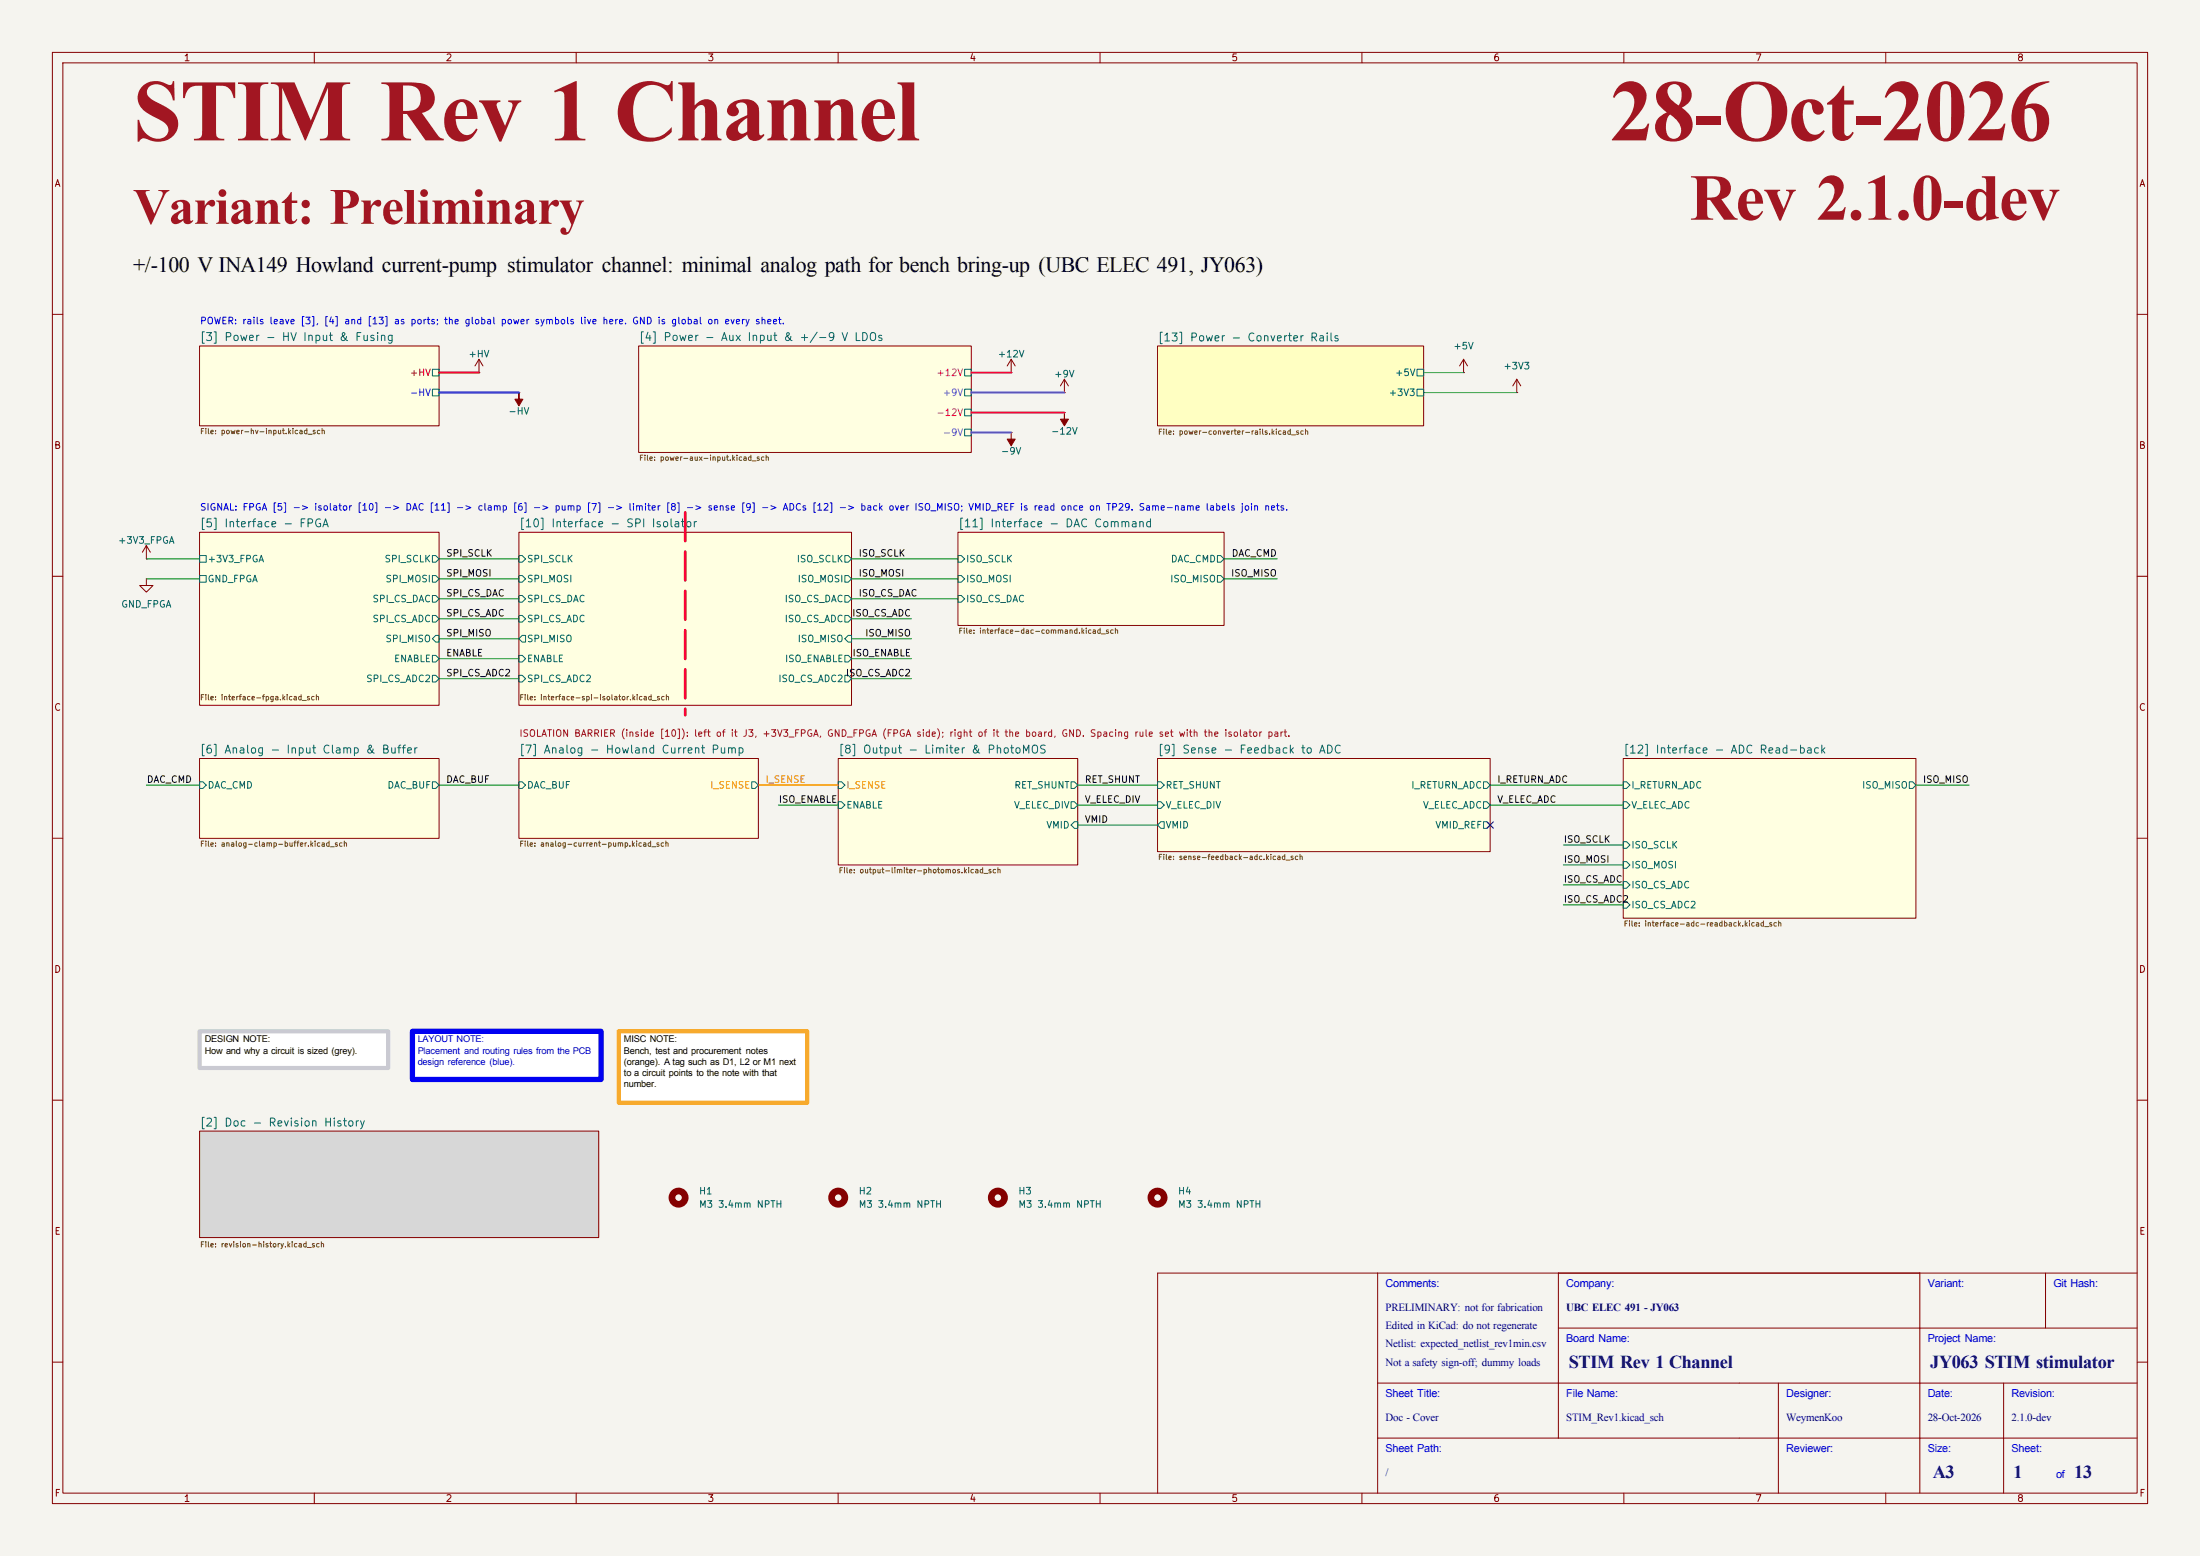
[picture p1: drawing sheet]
<svg xmlns="http://www.w3.org/2000/svg" width="420mm" height="297mm" viewBox="0 0 420 297" stroke-linecap="round" stroke-linejoin="round" font-family="sans-serif">
<path d="M0 0h420v297h-420z" fill="#f5f4ef" stroke="#f5f4ef" stroke-width=".19"/>
<g fill="none" stroke="#840000" stroke-width=".19">
<path d="M10 10h400v277h-400zM12 12h396v273h-396zM60 10v2M110 10v2M160 10v2M210 10v2M260 10v2M310 10v2M360 10v2M10 60h2M408 60h2M10 110h2"/>
<path d="M408 110h2M10 160h2M408 160h2M10 210h2M408 210h2M263 243v42M297.5 253.5h110.5M297.5 243v31.5M366.5 243v42M390.5 243v10.5M408 243h-187v42M10 260h2"/>
<path d="M263 274.5h145M263 264h145M339.5 264v21M382.5 264v21M408 260h2M60 285v2M110 285v2M160 285v2M210 285v2M260 285v2M310 285v2M360 285v2"/>
</g>
<g fill="#ffffe1" stroke="#ffffe1" stroke-width=".19">
<path d="M182.9 101.6h50.8v17.8h-50.8z"/>
<path d="M160 144.8h45.7v20.3h-45.7z"/>
<path d="M99.1 144.8h45.7v15.2h-45.7z"/>
<path d="M221 144.8h63.5v17.8h-63.5z"/>
<path d="M38.1 101.6h45.7v33h-45.7z"/>
<path d="M38.1 144.8h45.7v15.2h-45.7z"/>
<path d="M309.9 144.8h55.9v30.5h-55.9z"/>
<path d="M121.9 66h63.5v20.4h-63.5z"/>
<path d="M38.1 66h45.7v15.3h-45.7z"/>
<path d="M99.1 101.6h63.5v33h-63.5z"/>
</g>
<path d="M221 66h50.8v15.3h-50.8z" fill="#ffffc2" stroke="#ffffc2" stroke-width=".19"/>
<path d="M38.1 215.9h76.2v20.3h-76.2z" fill="#d7d7d7" stroke="#d7d7d7" stroke-width=".19"/>
<g fill="#fff">
<path d="M118.1 196.9h36v13.5h-36z"/>
<path d="M38.1 196.9h36v7h-36z"/>
<path d="M78.7 196.9h36v9.2h-36z"/>
</g>
<g fill="none" stroke="#840000" stroke-width=".19">
<path d="M38.1 66h45.7v15.3h-45.7zM91.4 71.1h.1M91.4 68.6l-.7 1.3M91.4 68.6l.8 1.3M91.4 68.6v2.5M99.1 74.9h.1M121.9 66h63.5v20.4h-63.5zM193 71.1h.1M193 68.6l-.7 1.3M193 68.6l.8 1.3M193 68.6v2.5M203.2 74.9h.1"/>
<path d="M203.2 78.7h.1M203.2 72.4l-.8 1.3M203.2 72.4l.8 1.3M203.2 72.4v2.5M221 66h50.8v15.3h-50.8zM279.4 71.1h.1M279.4 68.6l-.8 1.3M279.4 68.6l.8 1.3M279.4 68.6v2.5M289.6 74.9h.1M289.6 72.4l-.8 1.3M289.6 72.4l.7 1.3"/>
<path d="M289.6 72.4v2.5M193 82.6h.1M193 82.6v2.5M27.9 106.7h.1M27.9 110.5v1.3h1.3l-1.3 1.2-1.2-1.2h1.2M27.9 110.5h.1M27.9 104.1l-.7 1.3M27.9 104.1l.8 1.3M27.9 104.1v2.6M38.1 101.6h45.7v33h-45.7zM99.1 101.6h63.5v33h-63.5zM182.9 101.6h50.8v17.8h-50.8z"/>
<path d="M38.1 144.8h45.7v15.2h-45.7zM99.1 144.8h45.7v15.2h-45.7zM160 144.8h45.7v20.3h-45.7zM221 144.8h63.5v17.8h-63.5zM309.9 144.8h55.9v30.5h-55.9zM38.1 215.9h76.2v20.3h-76.2z"/>
</g>
<g fill="none" stroke="#006464" stroke-width=".19">
<path d="M82.5 70.5h1.3v1.3h-1.3zM82.5 74.3h1.3v1.3h-1.3zM184.1 70.5h1.3v1.3h-1.3zM184.1 74.3h1.3v1.3h-1.3zM184.1 78.1h1.3v1.3h-1.3zM270.5 70.5h1.3v1.3h-1.3zM270.5 74.3h1.3v1.3h-1.3zM184.1 81.9h1.3v1.3h-1.3zM38.1 106h1.3v1.3h-1.3zM38.1 109.9h1.3v1.2h-1.3zM82.5 106h.7l.6 .7-.6 .6h-.7zM82.5 109.9h.7l.6 .6-.6 .6h-.7z"/>
<path d="M82.5 113.7h.7l.6 .6-.6 .6h-.7zM82.5 117.5h.7l.6 .6-.6 .6h-.7zM99.1 106h.6l.6 .7-.6 .6h-.6zM99.1 109.9h.6l.6 .6-.6 .6h-.6zM99.1 113.7h.6l.6 .6-.6 .6h-.6zM99.1 117.5h.6l.6 .6-.6 .6h-.6zM161.3 106h.6l.7 .7-.7 .6h-.6zM161.3 109.9h.6l.7 .6-.7 .6h-.6zM161.3 113.7h.6l.7 .6-.7 .6h-.6zM161.3 117.5h.6l.7 .6-.7 .6h-.6zM182.9 106h.6l.6 .7-.6 .6h-.6zM182.9 109.9h.6l.6 .6-.6 .6h-.6z"/>
<path d="M182.9 113.7h.6l.6 .6-.6 .6h-.6zM232.4 106h.6l.7 .7-.7 .6h-.6zM232.4 109.9h.6l.7 .6-.7 .6h-.6zM82.5 125.1h.7l.6 .6-.6 .7h-.7zM82.5 128.9h.7l.6 .6-.6 .7h-.7zM83.2 121.3h.6v1.3h-.6l-.7-.7zM99.1 125.1h.6l.6 .6-.6 .7h-.6zM99.1 128.9h.6l.6 .6-.6 .7h-.6zM99.7 121.3h.6v1.3h-.6l-.6-.7zM161.3 125.1h.6l.7 .6-.7 .7h-.6zM161.3 128.9h.6l.7 .6-.7 .7h-.6zM161.9 121.3h.7v1.3h-.7l-.6-.7z"/>
<path d="M38.1 149.2h.6l.7 .7-.7 .6h-.6zM82.5 149.2h.7l.6 .7-.6 .6h-.7zM99.1 149.2h.6l.6 .7-.6 .6h-.6zM143.5 149.2h.6l.7 .7-.7 .6h-.6zM160 149.2h.7l.6 .7-.6 .6h-.7zM160 153h.7l.6 .7-.6 .6h-.7zM204.5 149.2h.6l.6 .7-.6 .6h-.6zM204.5 153h.6l.6 .7-.6 .6h-.6zM205.1 156.8h.6v1.3h-.6l-.6-.6zM221 149.2h.6l.6 .7-.6 .6h-.6zM221 153h.6l.6 .7-.6 .6h-.6zM221.6 156.8h.6v1.3h-.6l-.6-.6z"/>
<path d="M283.2 149.2h.6l.7 .7-.7 .6h-.6zM283.2 153h.6l.7 .7-.7 .6h-.6zM283.2 156.8h.6l.7 .7-.7 .6h-.6zM309.9 149.2h.6l.6 .7-.6 .6h-.6zM309.9 153h.6l.6 .7-.6 .6h-.6zM364.5 149.2h.6l.7 .7-.7 .6h-.6zM309.9 160.7h.6l.6 .6-.6 .6h-.6zM309.9 164.5h.6l.6 .6-.6 .6h-.6zM309.9 168.3h.6l.6 .6-.6 .6h-.6zM309.9 172.1h.6l.6 .6-.6 .7h-.6z"/>
</g>
<g fill="none" stroke="#840000" stroke-width="1.3">
<circle cx="129.5" cy="228.6" r="1.27"/>
<circle cx="160" cy="228.6" r="1.27"/>
<circle cx="190.5" cy="228.6" r="1.27"/>
<circle cx="221" cy="228.6" r="1.27"/>
</g>
<g fill="#840000" stroke="#840000" stroke-width=".19">
<path d="M99.1 74.9v1.3h.7l-.7 1.3-.8-1.3h.8z"/>
<path d="M192.3 83.8h1.5l-.8 1.3z"/>
<path d="M203.2 78.7v1.3h.8l-.8 1.3-.8-1.3h.8z"/>
</g>
<path d="M130.8 97.8v38.7" fill="none" stroke="#f00" stroke-width=".5" stroke-dasharray="5.5 2"/>
<g fill="none" stroke="#009600" stroke-width=".19">
<path d="M271.8 71.1h7.6M271.8 74.9h17.8M27.9 110.5h10.2M27.9 106.7h10.2M83.8 114.3h15.3M83.8 110.5h15.3M83.8 106.7h15.3M83.8 118.1h15.3M162.6 114.3h20.3M162.6 110.5h20.3M162.6 106.7h20.3M162.6 118.1h11.4"/>
<path d="M233.7 110.5h10.1M233.7 106.7h10.1M83.8 129.5h15.3M83.8 125.7h15.3M83.8 121.9h15.3M162.6 129.5h11.4M162.6 125.7h11.4M162.6 121.9h11.4M27.9 149.9h10.2M83.8 149.9h15.3M148.6 153.7h11.4M205.7 149.9h15.3"/>
<path d="M205.7 157.5h15.3M205.7 153.7h15.3M284.5 149.9h25.4M284.5 153.7h25.4M365.8 149.9h10.1M298.4 168.9h11.5M298.4 161.3h11.5M298.4 165.1h11.5M298.4 172.7h11.5"/>
</g>
<path d="M185.4 74.9h17.8M185.4 82.6h7.6" fill="none" stroke="#963cc8" stroke-width=".41"/>
<path d="M185.4 71.1h7.6M185.4 78.7h17.8" fill="none" stroke="#ff00ab" stroke-width=".41"/>
<path d="M83.8 71.1h7.6" fill="none" stroke="#d40020" stroke-width=".41"/>
<path d="M83.8 74.9h15.3" fill="none" stroke="#003cd2" stroke-width=".41"/>
<path d="M144.8 149.9h15.2" fill="none" stroke="#e67800" stroke-width=".3"/>
<path d="M283.9 156.9l1.2 1.2M285.1 156.9l-1.2 1.2" fill="none" stroke="#000084" stroke-width=".19"/>
<path d="M118.1 196.9h36v13.5h-36z" fill="none" stroke="#ffa500" stroke-width=".8"/>
<path d="M38.1 196.9h36v7h-36z" fill="none" stroke="#c8c8c8" stroke-width=".8"/>
<path d="M78.7 196.9h36v9.2h-36z" fill="none" stroke="#00f" stroke-width="1"/>
<g font-size="16.7" fill="#a21622">
<text x="25.4" y="26.8">STIM Rev 1 Channel</text>
<text x="307.3" y="26.8">28-Oct-2026</text>
</g>
<text font-size="12.5" fill="#a21622" x="322.6" y="41.9">Rev 2.1.0-dev</text>
<text font-size="9.7" fill="#a21622" x="25.4" y="42.7">Variant: Preliminary</text>
<text font-size="4.2" x="25.4" y="51.9">+/-100 V INA149 Howland current-pump stimulator channel: minimal analog path for bench bring-up (UBC ELEC 491, JY063)</text>
<g font-size="3.5" fill="#00007f">
<text x="299.5" y="261.1">STIM Rev 1 Channel</text>
<text x="368.5" y="261.1">JY063 STIM stimulator</text>
<text x="369" y="282.1">A3</text>
<text x="384.4" y="282.1">1</text>
<text x="396" y="282.1">13</text>
</g>
<g font-size="2.1" fill="#00f">
<text x="264.5" y="245.7">Comments:</text>
<text x="299" y="245.7">Company:</text>
<text x="368" y="245.7">Variant:</text>
<text x="392" y="245.7">Git Hash:</text>
<text x="299" y="256.2">Board Name:</text>
<text x="368" y="256.2">Project Name:</text>
<text x="264.5" y="266.7">Sheet Title:</text>
<text x="299" y="266.7">File Name:</text>
<text x="341" y="266.7">Designer:</text>
<text x="368" y="266.7">Date:</text>
<text x="384" y="266.7">Revision:</text>
<text x="264.5" y="277.2">Sheet Path:</text>
<text x="341" y="277.2">Reviewer:</text>
<text x="368" y="277.2">Size:</text>
<text x="384" y="277.2">Sheet:</text>
<text x="392.5" y="282.2">of</text>
</g>
<g font-size="2.1" fill="#00007f">
<text x="264.5" y="250.2">PRELIMINARY: not for fabrication</text>
<text x="299" y="250.2">UBC ELEC 491 - JY063</text>
<text x="264.5" y="253.7">Edited in KiCad: do not regenerate</text>
<text x="264.5" y="257.2">Netlist: expected_netlist_rev1min.csv</text>
<text x="264.5" y="260.7">Not a safety sign-off; dummy loads</text>
<text x="264.5" y="271.2">Doc - Cover</text>
<text x="299" y="271.2">STIM_Rev1.kicad_sch</text>
<text x="341" y="271.2">WeymenKoo</text>
<text x="368" y="271.2">28-Oct-2026</text>
<text x="384" y="271.2">2.1.0-dev</text>
<text x="264.5" y="281.7">/</text>
</g>
<g font-size="1.8">
<text x="39.1" y="199">DESIGN NOTE:</text>
<text x="39.1" y="201.1">How and why a circuit is sized (grey).</text>
<text x="119.1" y="199">MISC NOTE:</text>
<text x="119.1" y="201.1">Bench, test and procurement notes</text>
<text x="119.1" y="203.2">(orange). A tag such as D1, L2 or M1 next</text>
<text x="119.1" y="205.4">to a circuit points to the note with that</text>
<text x="119.1" y="207.5">number.</text>
</g>
<g font-size="1.8" fill="#00f">
<text x="79.7" y="199">LAYOUT NOTE:</text>
<text x="79.7" y="201.1">Placement and routing rules from the PCB</text>
<text x="79.7" y="203.2">design reference (blue).</text>
</g>
<g font-size="1.5" fill="#006464">
<text x="38" y="65.5">[3] Power - HV Input &amp; Fusing</text>
<text x="121.9" y="65.5">[4] Power - Aux Input &amp; +/-9 V LDOs</text>
<text x="220.9" y="65.5">[13] Power - Converter Rails</text>
<text x="38" y="101">[5] Interface - FPGA</text>
<text x="99" y="101">[10] Interface - SPI Isolator</text>
<text x="182.8" y="101">[11] Interface - DAC Command</text>
<text x="38" y="144.2">[6] Analog - Input Clamp &amp; Buffer</text>
<text x="99" y="144.2">[7] Analog - Howland Current Pump</text>
<text x="160" y="144.2">[8] Output - Limiter &amp; PhotoMOS</text>
<text x="220.9" y="144.2">[9] Sense - Feedback to ADC</text>
<text x="309.8" y="144.2">[12] Interface - ADC Read-back</text>
<text x="38" y="215.4">[2] Doc - Revision History</text>
</g>
<g font-size="1.3" fill="#840000">
<text x="35" y="12">1</text>
<text x="85" y="12">2</text>
<text x="135" y="12">3</text>
<text x="185" y="12">4</text>
<text x="235" y="12">5</text>
<text x="285" y="12">6</text>
<text x="335" y="12">7</text>
<text x="385" y="12">8</text>
<text x="10.3" y="36">A</text>
<text x="408.3" y="36">A</text>
<text x="10.2" y="86">B</text>
<text x="408.2" y="86">B</text>
<text x="10.2" y="136">C</text>
<text x="408.2" y="136">C</text>
<text x="10.2" y="186">D</text>
<text x="408.2" y="186">D</text>
<text x="10.3" y="236">E</text>
<text x="408.3" y="236">E</text>
<text x="10.3" y="286">F</text>
<text x="35" y="287">1</text>
<text x="85" y="287">2</text>
<text x="135" y="287">3</text>
<text x="185" y="287">4</text>
<text x="235" y="287">5</text>
<text x="285" y="287">6</text>
<text x="335" y="287">7</text>
<text x="385" y="287">8</text>
<text x="408.3" y="286">F</text>
</g>
<g font-size="1.3" fill="#0000c2">
<text x="38.1" y="62.2">POWER: rails leave [3], [4] and [13] as ports; the global power symbols live here. GND is global on every sheet.</text>
<text x="38.1" y="97.8">SIGNAL: FPGA [5] -&gt; isolator [10] -&gt; DAC [11] -&gt; clamp [6] -&gt; pump [7] -&gt; limiter [8] -&gt; sense [9] -&gt; ADCs [12] -&gt; back over ISO_MISO; VMID_REF is read once on TP29. Same-name labels join nets.</text>
</g>
<g font-size="1.3" fill="#006464">
<text x="89.3" y="68.5">+HV</text>
<text x="190.4" y="68.5">+12V</text>
<text x="277.3" y="67">+5V</text>
<text x="286.9" y="70.8">+3V3</text>
<text x="201.1" y="72.3">+9V</text>
<text x="265" y="75.9">+3V3</text>
<text x="266.2" y="72.1">+5V</text>
<text x="96.9" y="79.4">-HV</text>
<text x="200.5" y="83.3">-12V</text>
<text x="191" y="87.1">-9V</text>
<text x="22.4" y="104.1">+3V3_FPGA</text>
<text x="39.5" y="107.6">+3V3_FPGA</text>
<text x="73.3" y="107.6">SPI_SCLK</text>
<text x="100.5" y="107.6">SPI_SCLK</text>
<text x="152" y="107.6">ISO_SCLK</text>
<text x="184.3" y="107.6">ISO_SCLK</text>
<text x="223.4" y="107.6">DAC_CMD</text>
<text x="39.5" y="111.5">GND_FPGA</text>
<text x="73.5" y="111.5">SPI_MOSI</text>
<text x="100.5" y="111.5">SPI_MOSI</text>
<text x="152.2" y="111.5">ISO_MOSI</text>
<text x="184.3" y="111.5">ISO_MOSI</text>
<text x="223.3" y="111.5">ISO_MISO</text>
<text x="23" y="116.3">GND_FPGA</text>
<text x="71" y="115.3">SPI_CS_DAC</text>
<text x="71" y="119.1">SPI_CS_ADC</text>
<text x="100.5" y="115.3">SPI_CS_DAC</text>
<text x="100.5" y="119.1">SPI_CS_ADC</text>
<text x="149.7" y="115.3">ISO_CS_DAC</text>
<text x="149.7" y="119.1">ISO_CS_ADC</text>
<text x="184.3" y="115.3">ISO_CS_DAC</text>
<text x="73.5" y="122.9">SPI_MISO</text>
<text x="100.5" y="122.9">SPI_MISO</text>
<text x="152.2" y="122.9">ISO_MISO</text>
<text x="69.8" y="130.5">SPI_CS_ADC2</text>
<text x="75.1" y="126.7">ENABLE</text>
<text x="100.5" y="126.7">ENABLE</text>
<text x="100.5" y="130.5">SPI_CS_ADC2</text>
<text x="148.5" y="130.5">ISO_CS_ADC2</text>
<text x="149.7" y="126.7">ISO_ENABLE</text>
<text x="39.5" y="150.8">DAC_CMD</text>
<text x="73.8" y="150.8">DAC_BUF</text>
<text x="100.5" y="150.8">DAC_BUF</text>
<text x="161.5" y="154.6">ENABLE</text>
<text x="193.5" y="154.6">V_ELEC_DIV</text>
<text x="193.5" y="150.8">RET_SHUNT</text>
<text x="222.4" y="150.8">RET_SHUNT</text>
<text x="222.4" y="154.6">V_ELEC_DIV</text>
<text x="269.3" y="150.8">I_RETURN_ADC</text>
<text x="271.5" y="154.6">V_ELEC_ADC</text>
<text x="311.3" y="150.8">I_RETURN_ADC</text>
<text x="311.3" y="154.6">V_ELEC_ADC</text>
<text x="355.4" y="150.8">ISO_MISO</text>
<text x="199.6" y="158.4">VMID</text>
<text x="222.4" y="158.4">VMID</text>
<text x="273.9" y="158.4">VMID_REF</text>
<text x="311.3" y="162.3">ISO_SCLK</text>
<text x="311.3" y="166.1">ISO_MOSI</text>
<text x="311.3" y="169.9">ISO_CS_ADC</text>
<text x="311.3" y="173.7">ISO_CS_ADC2</text>
<text x="133.3" y="228.3">H1</text>
<text x="133.3" y="230.8">M3 3.4mm NPTH</text>
<text x="163.8" y="228.3">H2</text>
<text x="163.8" y="230.8">M3 3.4mm NPTH</text>
<text x="194.3" y="228.3">H3</text>
<text x="194.3" y="230.8">M3 3.4mm NPTH</text>
<text x="224.8" y="228.3">H4</text>
<text x="224.8" y="230.8">M3 3.4mm NPTH</text>
</g>
<text font-size="1.3" fill="#d40020" x="78.1" y="72.1">+HV</text>
<text font-size="1.3" fill="#003cd2" x="78.1" y="75.9">-HV</text>
<g font-size="1.3" fill="#ff00ab">
<text x="178.7" y="72.1">+12V</text>
<text x="178.7" y="79.7">-12V</text>
</g>
<g font-size="1.3" fill="#963cc8">
<text x="179.9" y="75.9">+9V</text>
<text x="179.9" y="83.5">-9V</text>
</g>
<g font-size="1.3" fill="#0f0f0f">
<text x="85.1" y="106.6">SPI_SCLK</text>
<text x="163.8" y="106.6">ISO_SCLK</text>
<text x="235" y="106.6">DAC_CMD</text>
<text x="85.1" y="110.4">SPI_MOSI</text>
<text x="163.8" y="110.4">ISO_MOSI</text>
<text x="234.9" y="110.4">ISO_MISO</text>
<text x="85.1" y="114.2">SPI_CS_DAC</text>
<text x="85.1" y="118">SPI_CS_ADC</text>
<text x="162.6" y="118">ISO_CS_ADC</text>
<text x="163.8" y="114.2">ISO_CS_DAC</text>
<text x="85.1" y="121.8">SPI_MISO</text>
<text x="85.1" y="125.6">ENABLE</text>
<text x="162.6" y="125.6">ISO_ENABLE</text>
<text x="165.1" y="121.8">ISO_MISO</text>
<text x="85.1" y="129.4">SPI_CS_ADC2</text>
<text x="161.4" y="129.4">ISO_CS_ADC2</text>
<text x="27.9" y="149.7">DAC_CMD</text>
<text x="85.1" y="149.7">DAC_BUF</text>
<text x="207" y="149.7">RET_SHUNT</text>
<text x="285.7" y="149.7">I_RETURN_ADC</text>
<text x="367" y="149.7">ISO_MISO</text>
<text x="148.6" y="153.5">ISO_ENABLE</text>
<text x="207" y="153.5">V_ELEC_DIV</text>
<text x="285.7" y="153.5">V_ELEC_ADC</text>
<text x="207" y="157.4">VMID</text>
<text x="298.4" y="161.2">ISO_SCLK</text>
<text x="298.4" y="165">ISO_MOSI</text>
<text x="298.4" y="168.8">ISO_CS_ADC</text>
<text x="298.4" y="172.6">ISO_CS_ADC2</text>
</g>
<text font-size="1.3" fill="#a21622" x="99" y="140.9">ISOLATION BARRIER (inside [10]): left of it J3, +3V3_FPGA, GND_FPGA (FPGA side); right of it the board, GND. Spacing rule set with the isolator part.</text>
<g font-size="1.3" fill="#e67800">
<text x="146" y="149.7">I_SENSE</text>
<text x="135.5" y="150.8">I_SENSE</text>
<text x="161.5" y="150.8">I_SENSE</text>
</g>
<g font-size="1" fill="#725600">
<text x="38.1" y="83.1">File: power-hv-input.kicad_sch</text>
<text x="221" y="83.2">File: power-converter-rails.kicad_sch</text>
<text x="121.9" y="88.2">File: power-aux-input.kicad_sch</text>
<text x="182.9" y="121.2">File: interface-dac-command.kicad_sch</text>
<text x="38.1" y="133.9">File: interface-fpga.kicad_sch</text>
<text x="99.1" y="133.9">File: interface-spi-isolator.kicad_sch</text>
<text x="38.1" y="161.8">File: analog-clamp-buffer.kicad_sch</text>
<text x="99.1" y="161.8">File: analog-current-pump.kicad_sch</text>
<text x="160" y="166.9">File: output-limiter-photomos.kicad_sch</text>
<text x="221" y="164.4">File: sense-feedback-adc.kicad_sch</text>
<text x="309.9" y="177.1">File: interface-adc-readback.kicad_sch</text>
<text x="38.1" y="238.3">File: revision-history.kicad_sch</text>
</g>
</svg>
